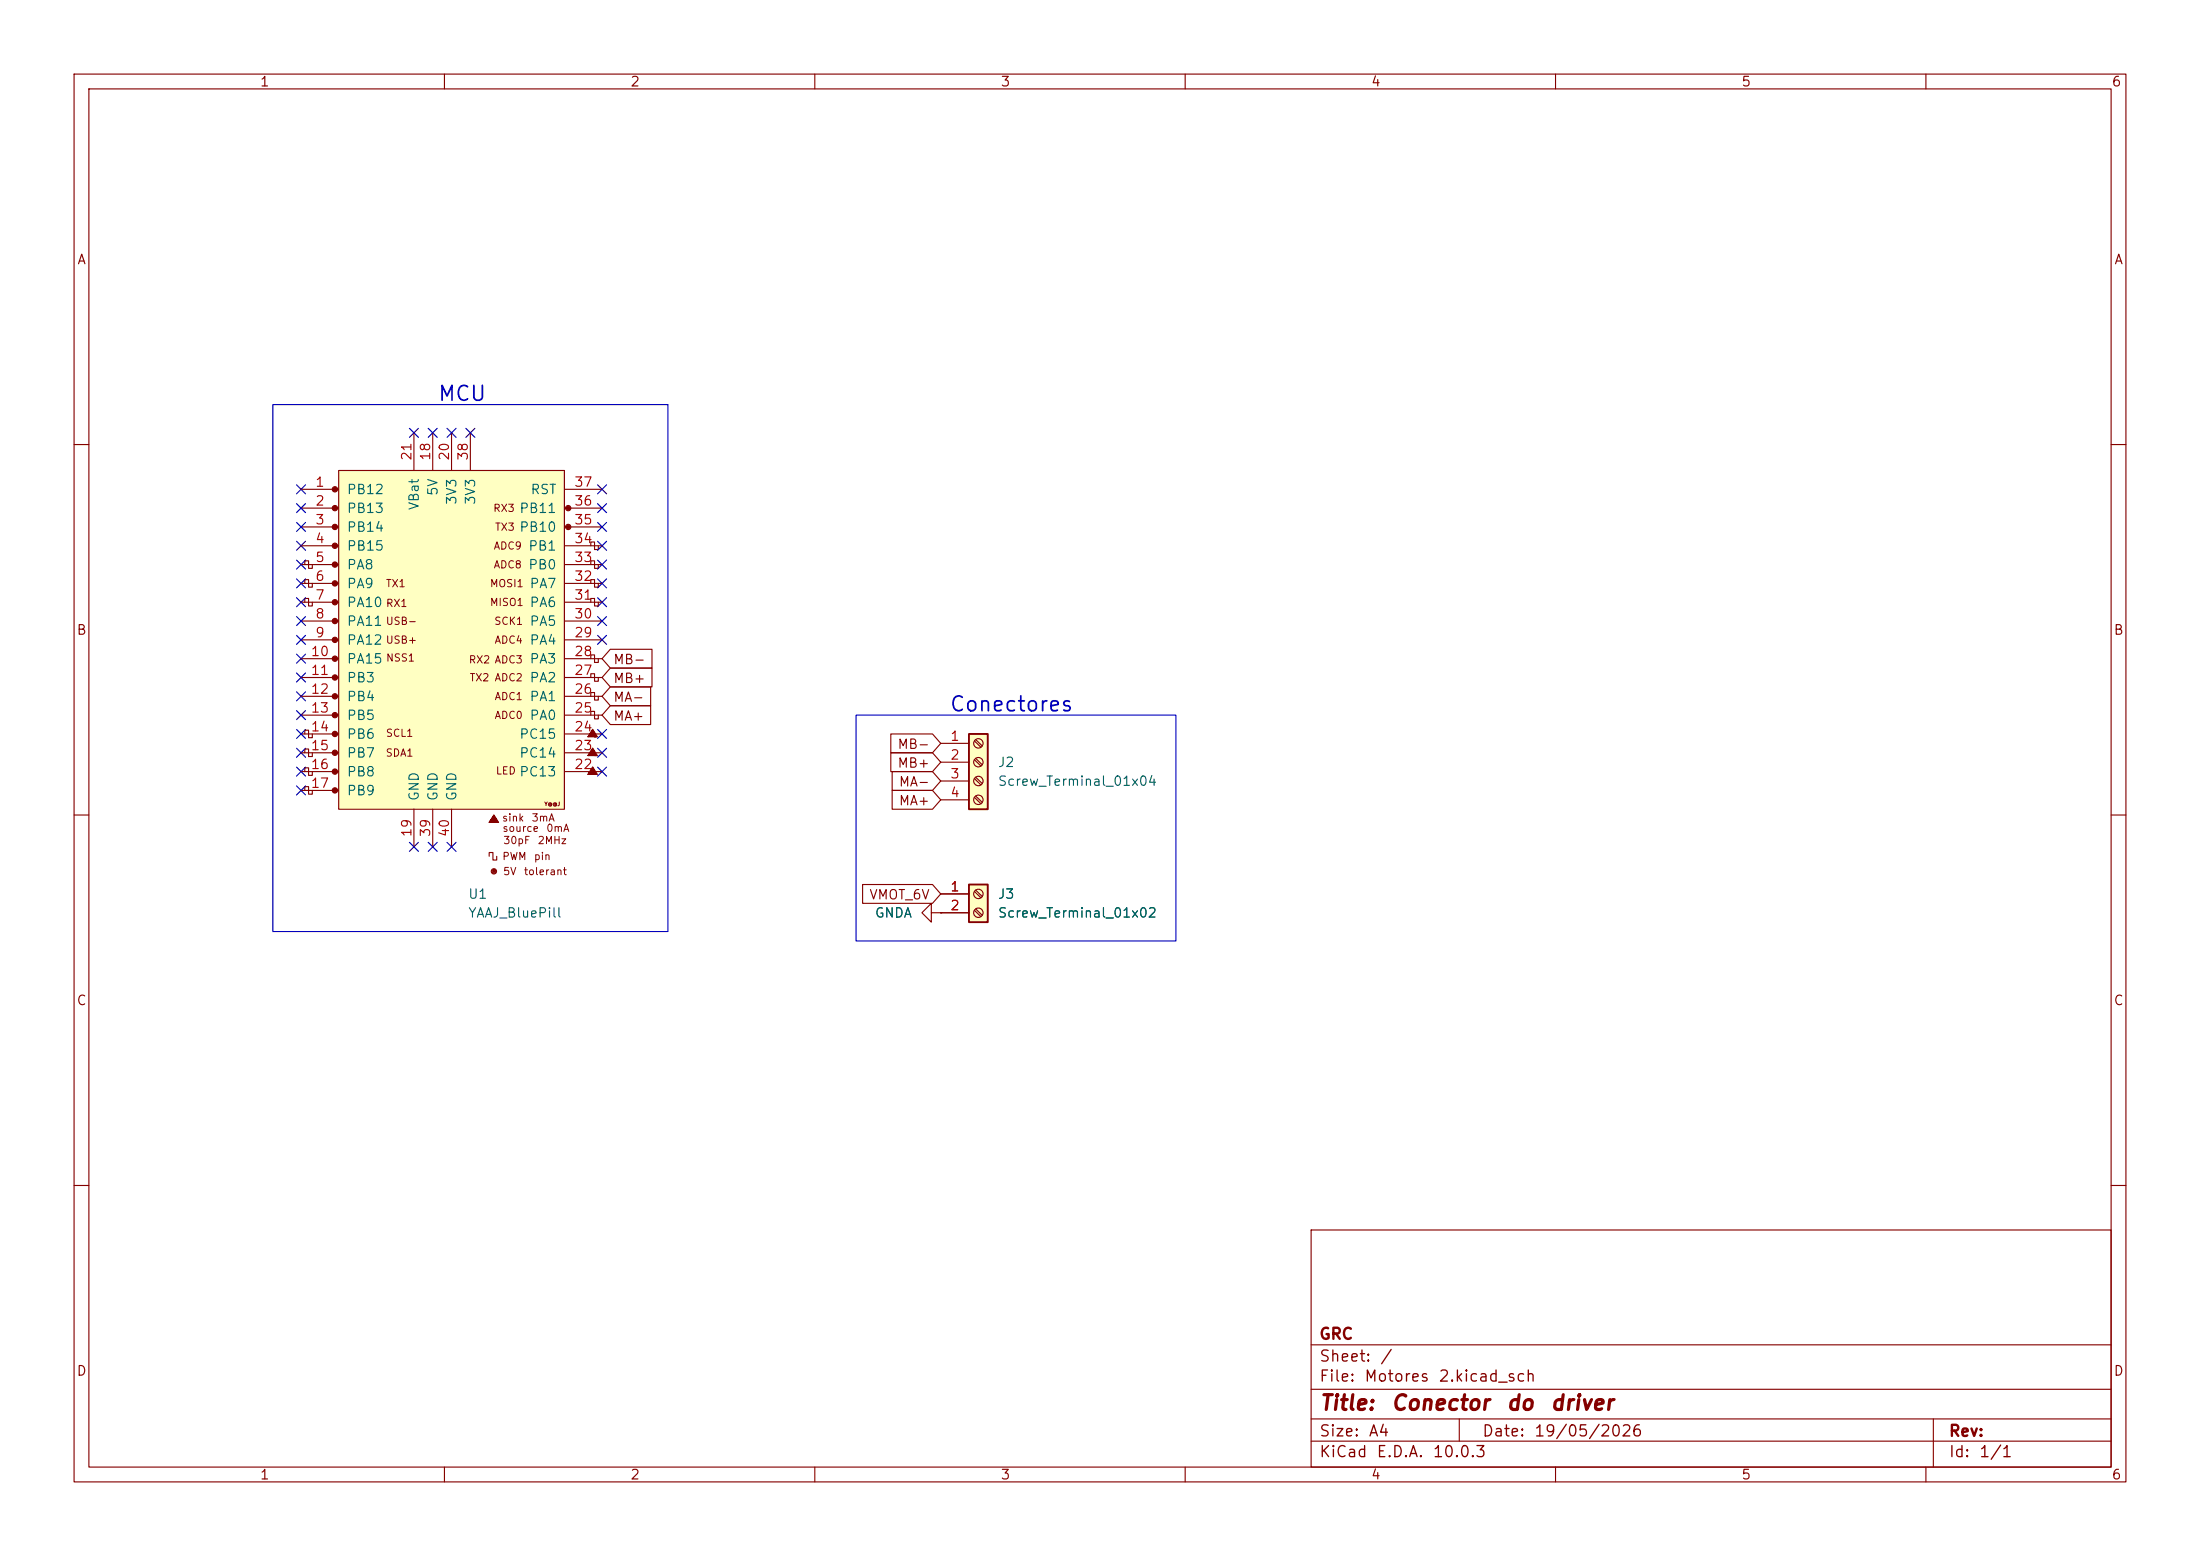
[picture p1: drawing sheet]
<svg xmlns="http://www.w3.org/2000/svg" width="297mm" height="210mm" viewBox="0 0 297 210" stroke-linecap="round" stroke-linejoin="round" font-family="sans-serif">
<g fill="none" stroke="#840000" stroke-width=".15">
<path d="M10 10h277v190h-277zM12 12h273v186h-273zM60 10v2M110 10v2M160 10v2M210 10v2M260 10v2M10 60h2M285 60h2M10 110h2M285 110h2M10 160h2"/>
<path d="M177 166h108v32h-108zM285 160h2M60 198v2M110 198v2M160 198v2M177 194.5h108M177 191.5h108M177 187.5h108M177 181.5h108M197 191.5v3M210 198v2M260 198v2"/>
<path d="M261 191.5v6.5"/>
</g>
<path d="M45.7 63.5h30.5v45.7h-30.5z" fill="#ffffc2"/>
<g fill="#840000" stroke="#840000" stroke-width=".15">
<circle cx="45.2" cy="66" r=".36"/>
<circle cx="45.2" cy="71.1" r=".36"/>
<circle cx="45.2" cy="73.7" r=".36"/>
<circle cx="45.2" cy="76.2" r=".36"/>
<circle cx="45.2" cy="78.7" r=".36"/>
<circle cx="45.2" cy="81.3" r=".36"/>
<circle cx="45.2" cy="83.8" r=".36"/>
<circle cx="45.2" cy="86.4" r=".36"/>
<circle cx="45.2" cy="88.9" r=".36"/>
<circle cx="45.2" cy="91.4" r=".36"/>
<circle cx="45.2" cy="94" r=".36"/>
<circle cx="45.2" cy="96.5" r=".36"/>
<circle cx="45.2" cy="99.1" r=".36"/>
<circle cx="45.2" cy="101.6" r=".36"/>
<circle cx="45.2" cy="104.1" r=".36"/>
<circle cx="45.2" cy="106.7" r=".36"/>
<circle cx="66.7" cy="117.6" r=".13"/>
<circle cx="76.7" cy="68.6" r=".25"/>
<circle cx="76.7" cy="71.1" r=".25"/>
<circle cx="45.2" cy="68.6" r=".36"/>
</g>
<g fill="none" stroke="#840000" stroke-width=".15">
<path d="M55.9 58.4v5.1M58.4 58.4v5.1M61 58.4v5.1M63.5 58.4v5.1M40.6 66h5.1M40.6 68.6h5.1M40.6 71.1h5.1M40.6 73.7h5.1M40.6 76.2h5.1M40.6 78.7h5.1M41.1 76.2v-.5h.6v1h.5v-.5M41.1 78.7v-.5h.6v1h.5v-.5"/>
<path d="M45.7 63.5h30.5v45.7h-30.5zM76.2 66h5.1M76.2 68.6h5.1M76.2 71.1h5.1M76.2 73.7h5.1M76.2 76.2h5.1M76.2 78.7h5.1M79.8 73.7v-.5h.5v1h.5v-.5M79.8 76.2v-.5h.5v1h.5v-.5M79.8 78.7v-.5h.5v1h.5v-.5M40.6 81.3h5.1M40.6 83.8h5.1"/>
<path d="M40.6 86.4h5.1M40.6 88.9h5.1M40.6 91.4h5.1M40.6 94h5.1M40.6 96.5h5.1M40.6 99.1h5.1M41.1 81.3v-.5h.6v1h.5v-.5M41.1 99.1v-.5h.6v1h.5v-.5M76.2 81.3h5.1M76.2 83.8h5.1M76.2 86.4h5.1M76.2 88.9h5.1"/>
<path d="M76.2 91.4h5.1M76.2 94h5.1M76.2 96.5h5.1M76.2 99.1h5.1M79.8 81.3v-.5h.5v1h.5v-.5M79.8 88.9v-.5h.5v1h.5v-.5M79.8 91.4v-.5h.5v1h.5v-.5M79.8 94v-.5h.5v1h.5v-.5M79.8 96.5v-.5h.5v1h.5v-.5M80 98.9l.1 .3-.2-.1 .2 .2 .2-.4-.5 .2 .5 .3-.2-.6-.5 .4 .8 .2-.4-.7-.5 .6 1 .1-.5-.8-.6 .8h1.2l-.6-1-.6 1M40.6 101.6h5.1M40.6 104.1h5.1"/>
<path d="M40.6 106.7h5.1M41.1 101.6v-.5h.6v1h.5v-.5M41.1 104.1v-.5h.6v1h.5v-.5M41.1 106.7v-.5h.6v1h.5v-.5M55.9 109.2v5.1M58.4 109.2v5.1M61 109.2v5.1M66 115.6v-.5h.5v1h.6v-.5M66.7 110.5l.1 .2-.3-.1 .3 .3 .1-.4-.5 .1 .5 .4-.1-.6-.5 .3 .8 .3-.4-.8-.5 .7 1 .1-.5-.9-.7 .9h1.3l-.6-1-.7 1M76.2 101.6h5.1M76.2 104.1h5.1M80 101.5l.1 .2-.2-.1 .2 .3 .2-.4-.5 .1 .5 .4-.2-.7-.5 .4 .8 .3-.4-.8-.5 .7 1 .1-.5-.9-.6 .9h1.2l-.6-1-.6 1"/>
<path d="M80 104l.1 .3-.2-.2 .2 .3 .2-.4-.5 .1 .5 .4-.2-.6-.5 .4 .8 .2-.4-.7-.5 .6 1 .1-.5-.9-.6 .9h1.2l-.6-1-.6 1"/>
<circle cx="76.7" cy="68.6" r=".36"/>
<circle cx="76.7" cy="71.1" r=".36"/>
<circle cx="66.7" cy="117.6" r=".36"/>
<circle cx="66.7" cy="117.6" r=".25"/>
</g>
<path d="M130.8 119.4h2.5v5.1h-2.5z" fill="#ffffc2"/>
<path d="M130.8 119.4h2.5v5.1h-2.5z" fill="none" stroke="#840000" stroke-width=".25"/>
<g fill="none" stroke="#840000" stroke-width=".15">
<path d="M127 120.7h3.8M127 123.2h3.8M131.5 120.3l.9 .9M131.5 122.9l.9 .8M131.7 120.1l.9 .9M131.7 122.7l.9 .8"/>
<circle cx="132.1" cy="123.2" r=".63"/>
<circle cx="132.1" cy="120.6" r=".63"/>
</g>
<path d="M130.8 99.1h2.5v10.1h-2.5z" fill="#ffffc2"/>
<path d="M130.8 99.1h2.5v10.1h-2.5z" fill="none" stroke="#840000" stroke-width=".25"/>
<g fill="none" stroke="#840000" stroke-width=".15">
<path d="M82.4 92.7h5.4v2.6h-5.4l-1.1-1.3zM82.4 90.2h5.6v2.5h-5.6l-1.1-1.3zM82.4 95.2h5.4v2.6h-5.4l-1.1-1.3zM82.4 87.6h5.6v2.6h-5.6l-1.1-1.3zM120.3 99.1h5.6l1.1 1.2-1.1 1.3h-5.6zM131.5 100l.9 .8M131.7 99.8l.9 .9M116.5 119.4h9.4l1.1 1.3-1.1 1.2h-9.4zM120.3 101.6h5.6l1.1 1.3-1.1 1.2h-5.6zM120.4 106.7h5.5l1.1 1.3-1.1 1.2h-5.5zM120.4 104.1h5.5l1.1 1.3-1.1 1.3h-5.5zM127 100.3h3.8"/>
<path d="M127 102.9h3.8M127 105.4h3.8M127 108h3.8M131.5 102.5l.9 .9M131.5 105.1l.9 .8M131.5 107.6l.9 .9M131.7 102.4l.9 .8M131.7 104.9l.9 .8M131.7 107.4l.9 .9M125.7 123.2v-1.3l-1.2 1.3 1.2 1.3v-1.3h1.3M127 123.2h.1M127 120.7h3.8"/>
<path d="M127 123.2h3.8"/>
<circle cx="132.1" cy="100.3" r=".63"/>
<circle cx="132.1" cy="105.4" r=".63"/>
<circle cx="132.1" cy="102.9" r=".63"/>
<circle cx="132.1" cy="107.9" r=".63"/>
</g>
<g fill="none" stroke="#000084" stroke-width=".15">
<path d="M55.3 57.8l1.2 1.2M56.5 57.8l-1.2 1.2M57.8 57.8l1.2 1.2M59 57.8l-1.2 1.2M60.4 57.8l1.2 1.2M61.6 57.8l-1.2 1.2M62.9 57.8l1.2 1.2M64.1 57.8l-1.2 1.2M40 68l1.2 1.2M40 75.6l1.2 1.2M40 78.1l1.2 1.2M40 73.1l1.2 1.2"/>
<path d="M40 65.4l1.2 1.2M40 70.5l1.2 1.2M41.2 75.6l-1.2 1.2M41.2 78.1l-1.2 1.2M41.2 68l-1.2 1.2M41.2 73.1l-1.2 1.2M41.2 65.4l-1.2 1.2M41.2 70.5l-1.2 1.2M80.7 65.4l1.2 1.2M80.7 68l1.2 1.2M80.7 75.6l1.2 1.2M80.7 70.5l1.2 1.2"/>
<path d="M80.7 73.1l1.2 1.2M80.7 78.1l1.2 1.2M81.9 65.4l-1.2 1.2M81.9 68l-1.2 1.2M81.9 75.6l-1.2 1.2M81.9 70.5l-1.2 1.2M81.9 73.1l-1.2 1.2M81.9 78.1l-1.2 1.2M40 93.4l1.2 1.2M40 95.9l1.2 1.2M40 98.5l1.2 1.2M40 90.8l1.2 1.2"/>
<path d="M40 88.3l1.2 1.2M40 83.2l1.2 1.2M40 80.7l1.2 1.2M40 85.8l1.2 1.2M41.2 93.4l-1.2 1.2M41.2 95.9l-1.2 1.2M41.2 98.5l-1.2 1.2M41.2 90.8l-1.2 1.2M41.2 88.3l-1.2 1.2M41.2 83.2l-1.2 1.2M41.2 80.7l-1.2 1.2M41.2 85.8l-1.2 1.2"/>
<path d="M80.7 98.5l1.2 1.2M80.7 85.8l1.2 1.2M80.7 80.7l1.2 1.2M80.7 83.2l1.2 1.2M81.9 98.5l-1.2 1.2M81.9 85.8l-1.2 1.2M81.9 80.7l-1.2 1.2M81.9 83.2l-1.2 1.2M40 106.1l1.2 1.2M40 103.5l1.2 1.2M40 101l1.2 1.2M41.2 106.1l-1.2 1.2"/>
<path d="M41.2 103.5l-1.2 1.2M41.2 101l-1.2 1.2M55.3 113.7l1.2 1.2M56.5 113.7l-1.2 1.2M57.8 113.7l1.2 1.2M59 113.7l-1.2 1.2M60.4 113.7l1.2 1.2M61.6 113.7l-1.2 1.2M80.7 103.5l1.2 1.2M80.7 101l1.2 1.2M81.9 103.5l-1.2 1.2M81.9 101l-1.2 1.2"/>
</g>
<path d="M36.8 54.6h53.4v71.1h-53.4zM115.6 96.5h43.1v30.5h-43.1z" fill="none" stroke="#0000c2" stroke-width=".15"/>
<g font-size="2" fill="#0000c2">
<text x="59" y="54.6">MCU</text>
<text x="128.1" y="96.5">Conectores</text>
</g>
<g font-size="2" fill="#840000">
<text x="178" y="190.8">Title:</text>
<text x="187.7" y="190.8">Conector</text>
<text x="203.2" y="190.8">do</text>
<text x="209.2" y="190.8">driver</text>
</g>
<g font-size="1.5" fill="#840000">
<text x="178" y="184.2">Sheet:</text>
<text x="178" y="181.2">GRC</text>
<text x="186.2" y="184.2">/</text>
<text x="178" y="186.9">File:</text>
<text x="184.1" y="186.9">Motores</text>
<text x="194.1" y="186.9">2.kicad_sch</text>
<text x="178" y="197.1">KiCad</text>
<text x="178" y="194.3">Size:</text>
<text x="184.7" y="194.3">A4</text>
<text x="185.7" y="197.1">E.D.A.</text>
<text x="193.3" y="197.1">10.0.3</text>
<text x="200" y="194.3">Date:</text>
<text x="207" y="194.3">19/05/2026</text>
<text x="263" y="194.3">Rev:</text>
<text x="263" y="197.1">Id:</text>
<text x="267.1" y="197.1">1/1</text>
</g>
<g font-size="1.3" fill="#840000">
<text x="35" y="12">1</text>
<text x="85" y="12">2</text>
<text x="135" y="12">3</text>
<text x="185" y="12">4</text>
<text x="235" y="12">5</text>
<text x="285" y="12">6</text>
<text x="10.3" y="36">A</text>
<text x="285.3" y="36">A</text>
<text x="10.3" y="86">B</text>
<text x="82.7" y="90">MB-</text>
<text x="285.3" y="86">B</text>
<text x="82.7" y="95">MA-</text>
<text x="82.7" y="92.5">MB+</text>
<text x="82.7" y="97.6">MA+</text>
<text x="121.1" y="101.4">MB-</text>
<text x="121.1" y="103.9">MB+</text>
<text x="121.3" y="106.5">MA-</text>
<text x="121.3" y="109">MA+</text>
<text x="117.3" y="121.7">VMOT_6V</text>
<text x="10.3" y="136">C</text>
<text x="285.3" y="136">C</text>
<text x="10.3" y="186">D</text>
<text x="285.3" y="186">D</text>
<text x="35" y="200">1</text>
<text x="85" y="200">2</text>
<text x="135" y="200">3</text>
<text x="185" y="200">4</text>
<text x="235" y="200">5</text>
<text x="285" y="200">6</text>
</g>
<g font-size="1.3" fill="#a90000">
<text x="55.9" y="62.3" transform="rotate(-90 55.9 62.3)">21</text>
<text x="58.4" y="62.3" transform="rotate(-90 58.4 62.3)">18</text>
<text x="60.9" y="62.3" transform="rotate(-90 60.9 62.3)">20</text>
<text x="63.5" y="62.3" transform="rotate(-90 63.5 62.3)">38</text>
<text x="42.5" y="66">1</text>
<text x="42.5" y="68.6">2</text>
<text x="42.5" y="71.1">3</text>
<text x="77.4" y="71.1">35</text>
<text x="77.4" y="68.6">36</text>
<text x="77.4" y="66">37</text>
<text x="42.5" y="73.6">4</text>
<text x="42.5" y="76.2">5</text>
<text x="77.4" y="76.2">33</text>
<text x="77.4" y="73.6">34</text>
<text x="42.5" y="78.7">6</text>
<text x="42.5" y="81.3">7</text>
<text x="42.5" y="83.8">8</text>
<text x="77.4" y="83.8">30</text>
<text x="77.4" y="81.3">31</text>
<text x="77.4" y="78.7">32</text>
<text x="41.9" y="88.9">10</text>
<text x="42.5" y="86.3">9</text>
<text x="77.4" y="88.9">28</text>
<text x="77.4" y="86.3">29</text>
<text x="41.9" y="91.4">11</text>
<text x="41.9" y="94">12</text>
<text x="77.4" y="94">26</text>
<text x="77.4" y="91.4">27</text>
<text x="41.9" y="96.5">13</text>
<text x="41.9" y="99">14</text>
<text x="41.9" y="101.6">15</text>
<text x="77.4" y="101.6">23</text>
<text x="77.4" y="99">24</text>
<text x="77.4" y="96.5">25</text>
<text x="128.2" y="100.3">1</text>
<text x="41.9" y="104.1">16</text>
<text x="41.9" y="106.7">17</text>
<text x="77.4" y="104.1">22</text>
<text x="128.2" y="102.8">2</text>
<text x="128.2" y="105.4">3</text>
<text x="128.2" y="107.9">4</text>
<text x="55.9" y="113.1" transform="rotate(-90 55.9 113.1)">19</text>
<text x="58.4" y="113.1" transform="rotate(-90 58.4 113.1)">39</text>
<text x="60.9" y="113.1" transform="rotate(-90 60.9 113.1)">40</text>
<text x="128.2" y="120.6">1</text>
<text x="128.2" y="123.2">2</text>
</g>
<g font-size="1.3" fill="#006464">
<text x="46.7" y="67">PB12</text>
<text x="46.7" y="69.6">PB13</text>
<text x="56.9" y="69" transform="rotate(-90 56.9 69)">VBat</text>
<text x="59.4" y="67" transform="rotate(-90 59.4 67)">5V</text>
<text x="61.9" y="68.2" transform="rotate(-90 61.9 68.2)">3V3</text>
<text x="64.5" y="68.2" transform="rotate(-90 64.5 68.2)">3V3</text>
<text x="70" y="69.6">PB11</text>
<text x="71.5" y="67">RST</text>
<text x="46.7" y="72.1">PB14</text>
<text x="46.7" y="74.6">PB15</text>
<text x="46.7" y="77.2">PA8</text>
<text x="70" y="72.1">PB10</text>
<text x="71.2" y="77.2">PB0</text>
<text x="71.2" y="74.6">PB1</text>
<text x="46.7" y="79.7">PA9</text>
<text x="46.7" y="82.3">PA10</text>
<text x="71.4" y="82.3">PA6</text>
<text x="71.4" y="79.7">PA7</text>
<text x="46.7" y="84.8">PA11</text>
<text x="46.7" y="87.3">PA12</text>
<text x="46.7" y="89.9">PA15</text>
<text x="71.4" y="89.9">PA3</text>
<text x="71.4" y="87.3">PA4</text>
<text x="71.4" y="84.8">PA5</text>
<text x="46.7" y="92.4">PB3</text>
<text x="46.7" y="95">PB4</text>
<text x="71.4" y="95">PA1</text>
<text x="71.4" y="92.4">PA2</text>
<text x="46.7" y="97.5">PB5</text>
<text x="46.7" y="100">PB6</text>
<text x="70" y="100">PC15</text>
<text x="71.4" y="97.5">PA0</text>
<text x="46.7" y="102.6">PB7</text>
<text x="46.7" y="105.1">PB8</text>
<text x="46.7" y="107.7">PB9</text>
<text x="70" y="105.1">PC13</text>
<text x="70" y="102.6">PC14</text>
<text x="134.6" y="103.8">J2</text>
<text x="134.6" y="106.4">Screw_Terminal_01x04</text>
<text x="56.9" y="108.2" transform="rotate(-90 56.9 108.2)">GND</text>
<text x="59.4" y="108.2" transform="rotate(-90 59.4 108.2)">GND</text>
<text x="61.9" y="108.2" transform="rotate(-90 61.9 108.2)">GND</text>
<text x="63.1" y="121.6">U1</text>
<text x="63.1" y="124.2">YAAJ_BluePill</text>
<text x="118" y="124.2">GNDA</text>
<text x="134.6" y="121.6">J3</text>
<text x="134.6" y="124.2">Screw_Terminal_01x02</text>
</g>
<g font-size="1" fill="#840000">
<text x="66.5" y="69.3">RX3</text>
<text x="66.7" y="71.9">TX3</text>
<text x="66.6" y="74.4">ADC9</text>
<text x="66.6" y="77">ADC8</text>
<text x="52" y="79.5">TX1</text>
<text x="52" y="82.2">RX1</text>
<text x="66.1" y="79.5">MOSI1</text>
<text x="66.1" y="82">MISO1</text>
<text x="52" y="84.6">USB-</text>
<text x="52" y="87.1">USB+</text>
<text x="52" y="89.5">NSS1</text>
<text x="63.2" y="89.8">RX2 ADC3</text>
<text x="66.6" y="84.6">SCK1</text>
<text x="66.7" y="87.1">ADC4</text>
<text x="63.3" y="92.2">TX2 ADC2</text>
<text x="66.7" y="94.7">ADC1</text>
<text x="52" y="99.7">SCL1</text>
<text x="66.7" y="97.3">ADC0</text>
<text x="52" y="102.4">SDA1</text>
<text x="66.9" y="104.8">LED</text>
<text x="67.7" y="111.1">sink</text>
<text x="67.7" y="112.5">source</text>
<text x="71.7" y="111.1">3mA</text>
<text x="73.7" y="112.5">0mA</text>
<text x="67.7" y="116.3">PWM</text>
<text x="67.8" y="118.4">5V</text>
<text x="67.9" y="114.2">30pF</text>
<text x="70.6" y="118.4">tolerant</text>
<text x="72" y="116.3">pin</text>
<text x="72.5" y="114.2">2MHz</text>
</g>
<text font-size=".5" fill="#840000" x="73.4" y="108.9">Y@@J</text>
</svg>
